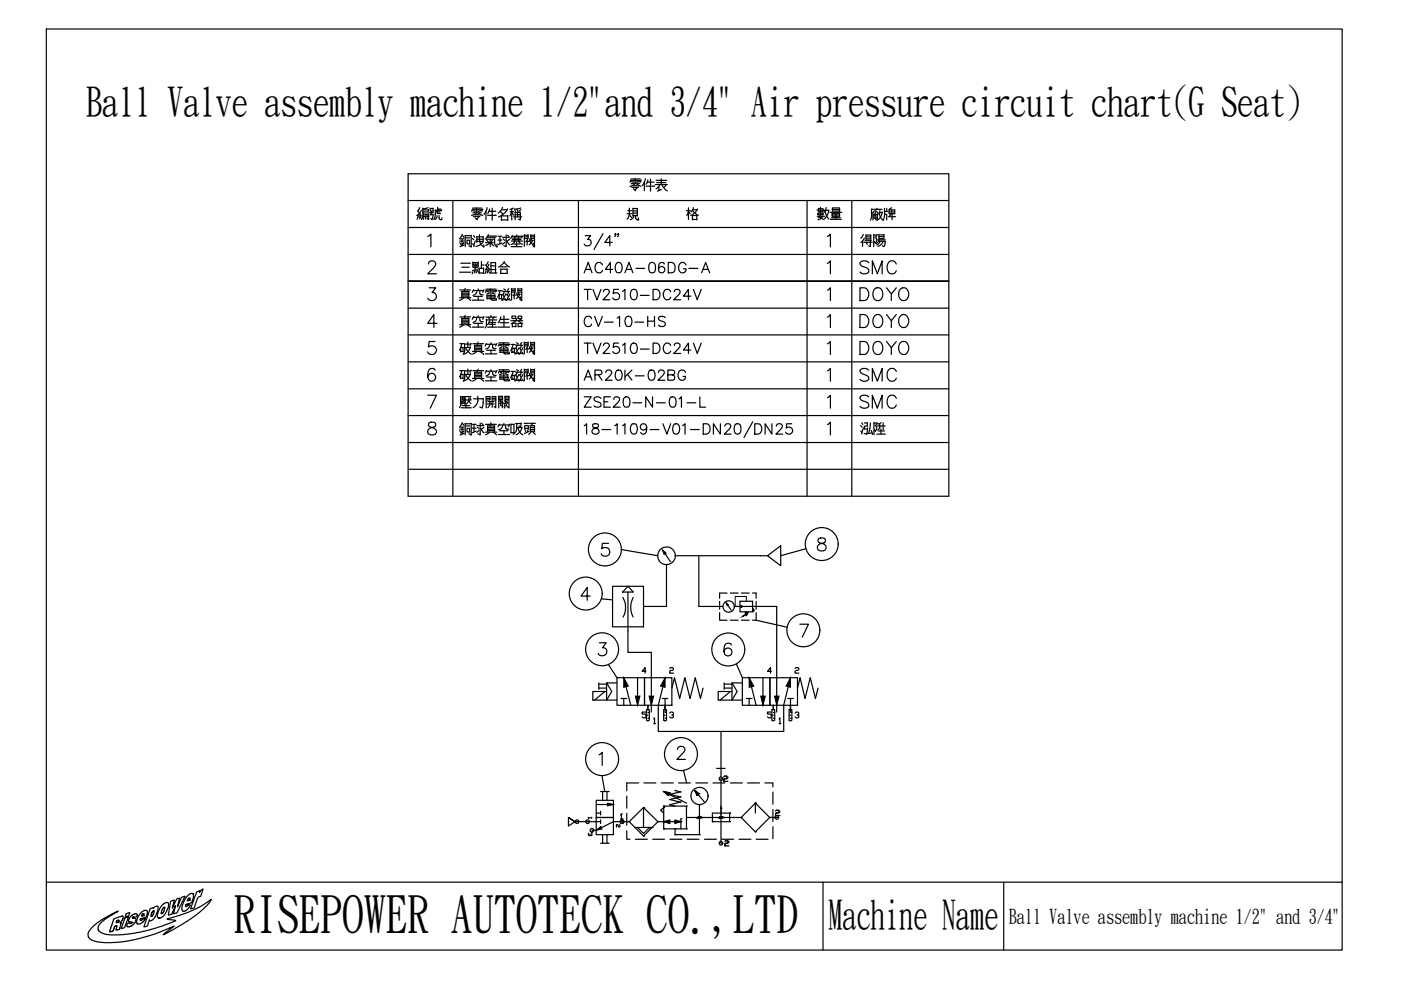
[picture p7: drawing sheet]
<svg xmlns="http://www.w3.org/2000/svg" width="297mm" height="210mm" viewBox="0 0 297 210" stroke-linecap="round" stroke-linejoin="round" font-family="sans-serif">
<path d="M9.8 6.2h274.8v195.2h-274.8z" fill="none" stroke="#000" stroke-width=".25"/>
<g fill="none" stroke="#000" stroke-width=".25">
<path d="M9.8 187h274.8M19.4 196.7l2.2-1.7 3.5-1.8-2.5 1.5-1.5 1.2-.3 .8v.4l.2 .4 1.6 .6 2.8 .1 2.8-.3 2.5-.5 3.3-.9 3.2-1.2v-.2l-1.8-.3 3.2-.9 2.5-1 1.7-.9 2-1.3-.9 1.2-2.7 2.4-2.8 1.8-3.7 2.1 2.2-1.8-4 1.6-2.8 .9-3.3 .7-3.1 .3-2.5-.1-1.5-.4-.6-.3-.4-.5v-.7zM24.1 194.9l.7-.3a1.24 1.24 0 0 1 1.2-.3v.6l-.6 .8a.6 .6 0 0 1 0 .8v.5l-.8 .2 .2-.9-.4 .1-.4 1-.3 .1a.28 .28 0 0 1-.2 .1 .28 .28 0 0 1-.3-.2zM24.8 195.2a.23 .23 0 0 1 .4-.1 .23 .23 0 0 1-.1 .4 .24 .24 0 0 1-.2 .1 .24 .24 0 0 1-.3-.1zM25.6 195.7h.1M26.5 194.6l.8-.3-.9 2.4-.7 .2zM26.8 193.7l.7-.2-.2 .7-.8 .3zM27.8 194.2l.9-.4a.36 .36 0 0 1 .4 .3 .36 .36 0 0 1-.4 .4h-.3a.17 .17 0 0 0-.2-.1 .17 .17 0 0 0 0 .3h.1a.46 .46 0 0 1 .5 .3 .46 .46 0 0 1-.1 .6l-.3 .3-.8 .5-.5 .1-.2-.2a.55 .55 0 0 1 .7-.6 .2 .2 0 0 0 .3 0 .2 .2 0 0 0 0-.3 .2 .2 0 0 0-.3 .1 .43 .43 0 0 1-.4-.4 .43 .43 0 0 1 .2-.4zM28 195.6h.1M29.9 193.5l.8-.5a.64 .64 0 0 1 .6 .4 .64 .64 0 0 1-.1 .7l-.3 .4-.9 .2a.23 .23 0 0 0-.3 .2 .23 .23 0 0 0 .2 .3 .23 .23 0 0 0 .2-.2l.7-.3-.3 .6-.7 .5-.5 .1-.3-.1v-.4l.1-.7zM30.2 193.8a.24 .24 0 0 1 .4 .2 .24 .24 0 0 1-.3 .2h-.3zM30.4 194.1h.1"/>
<path d="M31.2 193.9h.1M31.8 192.7l.7-.3v.2l.6-.5 .3 .1a3.4 3.4 0 0 1-1.5 3.1l-.2-.3-.5 1.4-.7 .1zM32.5 193.1h.1l.1 .3-.4 .7a.21 .21 0 0 1-.3 .2 .21 .21 0 0 1 0-.4zM34.5 192.5h.1a.22 .22 0 0 1 .2-.2 .22 .22 0 0 1 .2 .1 .22 .22 0 0 1-.1 .3l-.4 .9a.22 .22 0 0 1-.4 .1 .22 .22 0 0 1 .1-.4zM34.5 191.7l.7-.3h.4l.2 .4-.1 .6-.9 1.6-.7 .6-.5 .1-.2-.3v-.8l.4-.8zM36.2 191.1l.8-.3-.5 1.7 1-1.9 .6-.2-.5 1.8 .9-1.9 .7-.3-1.7 3.6-.7 .1 .4-1.7-.8 1.9-.7 .1zM39.8 189.9l.6-.4 .4-.1 .2 .3v.5l-.4 1.2-1.2 .4a.22 .22 0 0 0 0 .4 .22 .22 0 0 0 .4-.2 .24 .24 0 0 1 .4-.1 .24 .24 0 0 1 0 .3l-.7 .9-.4 .1-.4-.1-.2-.5 .2-.8 .5-1.1zM40 190.4a.24 .24 0 0 1 .3 .3 .24 .24 0 0 1-.3 .2l-.3 .1zM40.2 190.9h.1M40.9 189.5h.1M41.7 189.1l.7-.3-.1 .4 .2-.3 .6-.4-.7 1.6a.84 .84 0 0 0-.7 .8l-.5 1.6-.8 .2zM174.5 187v14.4"/>
<path d="M212.8 187v14.4"/>
</g>
<!-- layer: 1 -->
<g fill="none" stroke="#000" stroke-width=".25">
<path d="M140.5 116.6l1.7 2.5M141.3 119.7v8.9h-4.9M143.2 117.8h19.5M148.2 117.8v10.8h5.1M162.7 117.8l2.8-2.1v4.2zM129.9 124.3h6.5v8.6h-6.5zM132.1 126.7a4.3 4.3 0 0 1 0 4.1M133.1 124.3l1.2 1.2h-2.3zM133.1 125.5v12.8h5v12.7M134.2 126.7a4.5 4.5 0 0 0 0 4.1M152.6 129.9v1.6h1.5M152.6 127.5v1.7"/>
<path d="M154 127.8l1 1.6M154.1 125.7h-1.5v1.1M154.9 125.7h1.6M154.9 131.5h1.6M155.7 128.6h9v22.4M156.9 127.5h2.7v2.2h-2.7zM157.2 125.7h1.6M157.2 131.5h1.6M157.3 128.4l-.4 .2 .4 .2M158.2 129.7l-.2 .1 .5 .1-.5 .1 .5 .1-.5 .1 .5 .1-.5 .1 .2 .2M158.7 129.9l-1.3 .8M159.6 125.7h.7v1.1"/>
<path d="M159.6 129.1l.3 .3-.3 .3zM160.3 129.9v1.6h-.7M160.3 127.5v1.7M127 144.8v1.3M127 145h1.6M127 145.9h1.6M128.2 146.6l-2.1 1.8M128.6 144.8v3.6h2.2M130.8 143.7h5.9v5.8h-5.9zM130.8 144.8h-2.2l1.1 1.8-1.1 1.8h-2.9v-1.8h2.9M131.7 148.1h.5v1.4M132.2 143.7l1.5 5.8"/>
<path d="M132.3 148.1h.6M135.2 143.7v5.8M136.7 143.7h5.8v5.8h-5.8zM137.1 150.5h.6v2.2l-.3 .2-.3-.2zM137.1 151.7h.3M137.4 149.5v1M137.4 151.1h.3M137.4 152.3h.3M140.4 148.1h.6v2.9M140.7 150.5h.6v2.2l-.3 .2-.3-.2zM140.7 151.7h.3M141 148.1h.6"/>
<path d="M141 143.7l-1.4 5.8v5.6h26.6v-5.6l1.4-5.8M141 151.1h.3M141 152.3h.3M142.5 145.9l.5-2.2 1.1 4.4 1.1-4.4 1.1 4.4 1.1-4.4 1.1 4.4 .6-2.2M152.9 155.1v7.8M153.5 145h1.7M153.5 145.9h1.7M153.5 144.8v1.3M154.9 146.6l-2.2 1.8M155.2 144.8v3.6h2.2M157.4 143.7h5.8v5.8h-5.8zM157.4 144.8h-2.2l1.1 1.8-1.1 1.8h-2.9v-1.8h2.9"/>
<path d="M158.2 148.1h.6v1.4M158.8 143.7l1.5 5.8M158.9 148.1h.6M161.8 143.7v5.8M163.2 143.7h5.9v5.8h-5.9zM163.7 150.5h.6v2.2l-.3 .2-.3-.2zM163.7 151.7h.3M164 151.1h.3M164 152.3h.3M164 149.5v1M167 148.1h.6v2.9M167.3 150.5h.6v2.2l-.3 .2-.3-.2z"/>
<path d="M167.3 151.7h.3M167.6 151.1h.3M167.6 152.3h.3M167.6 148.1h.6M169.1 145.9l.5-2.2 1.1 4.4 1.1-4.4 1.1 4.4 .5-2.2M120.5 173.3v1.8l1.4-.9-1.4-.9 1.4 .9h.4M122 174.2h2.6M126.4 173.3h3.6v3.7h-3.6zM126.4 169.7h3.6v3.6h-3.6zM126.4 172.4h.9M126.4 170.6h3.6M127.3 173.8v.4h-.9"/>
<path d="M127.3 172v.8M127.3 178.8h1.9M127.3 167.8h1.9M127.3 174.3v.3M127.8 167.8v1.9M127.8 177v1.8M128.7 167.8v1.9M128.7 177v1.8M130 174.2l-3.6 1.8M131.7 172.6h.1M131.7 172.6l-.1 .2M131.7 172.6v1.1"/>
<path d="M132.9 176.1v1.8h.7M132.9 168.8v2.5M132.9 172.4v2.6M134.6 175.4h3.7M134.7 177.9h2.5M135.2 175.4l1.2 1.3 1.4-1.3M135.4 166h-2.5v1.7M136.4 177.3h.1M136.4 171.2h.1M136.4 175.4h.1M136.4 171.2l-3 3 3 3.1M136.4 171.2v4.2"/>
<path d="M136.4 171.2l3.1 3M136.5 166h2.6M138.3 175.4h.1M138.4 177.9h2.5M139.5 174.2h.1M139.5 174.2h1.2M139.5 174.2l-3.1 3.1M140.1 171.8h.1M140.1 171.8l.6 .6M140.2 166h2.5M140.7 174.2h3.7M140.7 171.2h.1"/>
<path d="M140.7 167.8l4.9 2.5M140.7 167.8h.1M140.7 174.2h.1M140.7 175.7h.1M140.7 170.9h.1M140.7 171.2l-.6 .6M140.7 170.9h4.8M140.7 167.8l.9 .8M140.7 167.8l1.2 .3M140.7 175.7h4.8M140.7 174.2l1.2 .3M140.7 170.9v4.8"/>
<path d="M141.6 168.6h.1M141.9 173.9h.1M141.9 174.5h.1M141.9 173.9l-1.2 .3M141.9 173.9v.6M141.9 168.1h.1M141.9 168.1l-.3 .5M142 169.5h.1M142 168.4h.1M142 170.6h.1M142 169.5l2.2 .6M142 168.4l2.2 .6"/>
<path d="M142 170.6l1.1 .3M142 177.9h2.6M143.1 167.6h.1M143.1 175.7h.1M143.1 174.5h.1M143.1 173.9h.1M143.1 177h.1M143.1 167.6l1.1 .3M143.1 173.9v.6M143.1 175.7v1.3M143.1 173.9l1.3 .3M143.1 177h5.2"/>
<path d="M143.8 166h2.6M144.2 169h.1M144.2 167.9h.1M144.2 170.1h.1M144.2 169l-2.2 .5M144.2 167.9l-2.2 .5M144.2 170.1l-2.2 .5M144.4 174.2h.1M144.4 173.6h.1M144.4 174.2l-1.3 .3M144.4 173.6v2.1M145.5 170.9h.1"/>
<path d="M145.5 173.3h10.1M145.5 175.7h.1M145.5 170.9v4.8M145.7 177.9h2.5M147.3 167.6h.1M147.3 167.6l.9 .7M147.3 167.6l.5 1M147.4 167.7l1.9 2.3M147.5 166h2.5M147.8 168.6h.1M148.2 168.3h.1M148.2 168.3l-.4 .3"/>
<path d="M148.3 173.3h.1M148.3 177h.1M148.3 170.6v6.4M149.4 177.9h2.5M151 174.2h.1M151 174.2h3.7M151.2 166h2.5M152.9 178.8h.1M152.9 171.4h.1M152.9 170.9v.5M152.9 165.1h.1M152.9 165.1v13.7"/>
<path d="M153 177.9h2.5M153.4 165.3h.1M153.4 165.7h.1M153.4 165.3v.4M153.4 165.7h.7M153.6 164.6h.1M153.6 165.1h.1M153.6 164.6l-.2 .2M153.6 164.6h.4M153.6 165.1h.4M153.6 165.1l-.2 .2M153.7 179h.1"/>
<path d="M153.7 179.3h.1M153.7 179v.3M153.7 179.3h.6M153.8 178.2h.1M153.8 178.8h.1M153.8 178.2l-.1 .2M153.8 178.2h.4M153.8 178.8h.4M153.8 178.8l-.1 .2M154 164.6h.1M154 165.1h.1M154 164.6l.1 .2"/>
<path d="M154.1 164.8h.1M154.1 164.9h.1M154.1 165.7h.1M154.1 164.8v.1M154.1 164.9l-.1 .2M154.2 178.2h.1M154.2 178.8h.1M154.2 178.2l.1 .2M154.3 178.4h.1M154.3 178.6h.1M154.3 179.3h.1M154.3 178.4v.2"/>
<path d="M154.3 178.6l-.1 .2M154.7 172.4h.1M154.7 174.2h.1M154.7 172.4h-3.7v1.8M154.7 172.4v1.8M154.9 166h2.5M155.6 173.3h.1M155.6 173.3h1.5M156.7 177.9h2.5M157.1 173.3h.1M157.1 173.3l3 3.1M158.5 166h2.5"/>
<path d="M160.1 176.4h.1M160.1 170.3h.1M160.1 170.3l3.1 3M160.1 170.3v2.1M160.1 170.3l-3 3M160.3 177.9h2.6M162 173.3h.1M162.2 166h1.7v.8M163.2 173.3h.1M163.2 173.3l-3.1 3.1M163.2 173.3h1.5M163.9 168v2.5"/>
<path d="M163.9 171.6v2.6M163.9 175.3v2.5M164.4 172.5h.1M164.4 172.9h.1M164.4 172.5v.4M164.4 172.9h.7M164.6 171.8h.1M164.6 172.4h.1M164.6 172.4h.3M164.6 171.8l-.2 .2M164.6 171.8h.3M164.6 172.4l-.2 .1"/>
<path d="M164.7 173.3h.1M164.9 171.8h.1M164.9 172.4h.1M164.9 171.8l.2 .2M165.1 172h.1M165.1 172.2h.1M165.1 172.9h.1M165.1 172v.2M165.1 172.2l-.2 .2"/>
<circle cx="141.3" cy="117.8" r="1.87"/>
<circle cx="154.5" cy="128.6" r="1.21"/>
<circle cx="148.3" cy="173.3" r=".25"/>
<circle cx="148.3" cy="168.8" r="1.81"/>
<circle cx="152.8" cy="173.3" r=".24"/>
</g>
<!-- layer: CONNECTIONS -->
<g fill="none" stroke="#000" stroke-width=".25">
<circle cx="122.3" cy="174.2" r=".38"/>
<circle cx="152.9" cy="178.8" r=".39"/>
<circle cx="152.9" cy="165.1" r=".39"/>
<circle cx="164.7" cy="173.3" r=".38"/>
</g>
<!-- layer: 1 -->
<g fill="#000" stroke="#000" stroke-width=".21">
<path d="M140.5 116.6l.7 .7-.4 .2zM154 127.8l.4 .4-.2 .2zM157.4 130.7l.3-.3zM132.2 143.7l1 1.8-1 .2zM134.7 147.6h1l-.5 1.9zM137.6 147.6h1l-.5 1.9zM141 143.7v2l-1-.2zM158.8 143.7l1 1.8-1 .2zM161.3 147.6h1l-.5 1.9zM164.2 147.6h1l-.5 1.9zM167.6 143.7v2l-.9-.2zM126.4 176l1-.8 .2 .6z"/>
<path d="M128.8 170.3l1.2 .3-1.2 .3zM140.7 167.8l1.2 .3-.3 .5zM140.7 174.2l1.2-.3v.7zM143.1 173.9l1.3 .3-1.3 .4zM147.3 167.6l.9 .7-.4 .3zM148 173.3h.5l-.4 .2zM148.1 173.2h.4l-.5 .1zM148.1 173.2h.4zM148 173.3l.5-.1v.1zM152.6 173.3h.5l-.4 .2zM152.7 173.5h.3zM152.6 173.3l.4-.1 .1 .1z"/>
<path d="M152.7 173.5l.4-.2-.1 .2z"/>
<path d="M148.1 173.5h.4zM148.1 173.5l.4-.2v.2z"/>
<path d="M152.7 173.2l-.1 .1 .4-.1zM152.7 173.2h.3z"/>
</g>
<g fill="none" stroke="#000" stroke-width=".25">
<path d="M131.7 116.5l7.7 1.3M170.9 116.3l-5.4 1.5M127.5 127l2.4 .2M160.3 131.5l6.6 1.5M129 140.9l1.8 2.8M156.1 140.8l1.3 2.9M127.6 164.5l.6 3.3M144.9 163.3l.7 2.7"/>
<circle cx="128.2" cy="116.5" r="3.5"/>
<circle cx="174.2" cy="115.4" r="3.5"/>
<circle cx="124.2" cy="125.8" r="3.5"/>
<circle cx="127.7" cy="137.7" r="3.5"/>
<circle cx="154.4" cy="137.7" r="3.5"/>
<circle cx="170.3" cy="133.6" r="3.5"/>
<circle cx="144.4" cy="159.9" r="3.5"/>
<circle cx="127.7" cy="160.9" r="3.5"/>
</g>
<g fill="none" stroke="#000" stroke-width=".25">
<path d="M86.5 36.8h114.7v68.4h-114.7zM86.5 53.9h114.7M86.5 48.2h114.7M86.5 42.5h114.7M96 42.5v62.7M102.9 51.4h1.7M102.9 56.2l.5 .5M103.1 50.7h1.8M103.2 50.9l.3 .4M103.3 50.3h1.8M103.4 45.6h1.8M103.5 50.1h1.8"/>
<path d="M103.5 55.5l-.5 .7M103.5 57.3l.2 .5M103.6 56.8l.2 .4M103.6 49.7l-.7 1M103.7 56l-.7 1.1M103.7 44.8h1.4M103.7 57l-.8 .2M103.8 57.9h1.6M103.8 44.3l-.4 .9M103.9 51.5l.8 .6M103.9 51.4l-.9 .6M103.9 50.8v1.5"/>
<path d="M104.1 55.7h1M104.1 55.6v2.3M104.1 57.2h1M104.1 56.4h1M104.4 44.1v2.6M104.4 50.9l-.3 .4M104.9 50.6v.8M104.9 51.4l.1 .6 .4 .3v-.6M105.1 55.6v2.3M105.6 50.1h.8M105.6 50.9h.8M106 50.1v1.6"/>
<path d="M106.1 44.8l.6 .6M106.2 57v1h1.3v-1M106.2 57.1h1.3M106.2 56.6h1.3M106.3 45.6v1.2M106.3 46.6h1.4M106.3 45.8h1.4M106.3 44.5h1.2M106.4 51.5l-.8 .4M106.5 44l-.3 .6-.6 .6M106.6 50.3h1.5M106.7 50.6l.3 .4"/>
<path d="M106.9 55.5l.5 .7 .7 .4M106.9 55.5l-.5 .7-.7 .4M107.1 51.4l-.5 .4M107.3 49.8v2.5l-.5-.2M107.4 50.9l.3 .6 .4 .4M107.6 44.3l-.6 .8-1.3 .9M107.7 45.6v1.2M107.7 49.9l.2 .2M108 50.7l-.4 .4M108.1 44.9h.8M108.4 52.3h2.3M108.4 51.1h2.4"/>
<path d="M108.5 45l-.4 .8M108.5 44.3v2.3M108.5 45l.4 .6M108.5 50.1h2.3M108.6 50.8h1.8M108.6 50l-.3 .6M108.7 50.5h1.7M108.9 44.1l-.8 .3M108.9 46h1.7M109 51.7h1.2M109.1 44.4l.2 .4M109.1 50.1a1.49 1.49 0 0 1-.2 1.5l-.5 .2"/>
<path d="M109.2 45v1.6M109.2 45.1h1.1M109.2 45.5h1.1M109.5 51.4v.9M109.6 49.8v.3M109.6 44.3l.2 .4M109.7 44.9v1M109.9 50.1v1l.4 .5 .5 .2M110.3 45v1.6l-.4-.1M110.4 44.1l-1.3 .2M110.4 44.5l-.4 .3M110.9 50.1l-.4 .4"/>
<path d="M111.2 49.8v2.5M111.2 49.9h.8M111.2 50.6h.8M111.2 50.2h.8M111.8 51.1v.9M111.9 50.7l-.4 .6M112 49.8v.7M112.3 50.7a1.5 1.5 0 0 0 .8 1.2v-.3M112.5 49.9h.8M112.5 50.6h.8M112.5 50.2h.8M112.5 50.7l.3 .2"/>
<path d="M112.5 49.8v.7M112.8 51.1l-.6 .8M113.1 51l-1.3 .2M113.3 49.8v2.6l-.4-.3M122.6 42.5v62.7M124.1 50h1.1l-.6 .8a.71 .71 0 0 1 .8 .8 .71 .71 0 0 1-1 .5l-.3-.1-.2-.3M127.8 49.5l-1.9 3.4M171.1 42.5v62.7M175.4 55.9l.7-.6v2.8M180.6 42.5v62.7M201.2 59.6h-114.7h114.7M86.5 76.7h114.7"/>
<path d="M86.5 71h114.7M86.5 65.3h114.7M91 61h1.4l-.8 1a.88 .88 0 0 1 1 1 .88 .88 0 0 1-1.2 .7l-.4-.1-.3-.4M92.2 72.4h-1.2l-.2 1.2a.97 .97 0 0 1 1.5 0 .97 .97 0 0 1-.2 1.5 .97 .97 0 0 1-1.4-.5M92.2 78.5a.79 .79 0 0 0-1.1-.3 1.57 1.57 0 0 0 .4 2.6 .84 .84 0 0 0 .9-.8 .84 .84 0 0 0-.8-.9 .84 .84 0 0 0-.9 .8M92.7 68.6h-2l1.3-1.9v2.7M97.5 63.1h2.3M97.5 68.8h2.3M97.5 61.5h2.3M97.5 67.2h2.3M97.5 72.9h.8M97.5 78.6h.8"/>
<path d="M97.7 73.6v1M97.7 79.3v1M97.7 73.7h.5M97.7 74.5h.5M97.7 79.4h.5M97.9 72.9l-.5 1.3M97.9 78.5l-.5 1.4M97.9 63.1v-1.3h1.5v1.3M97.9 62.8h1.5M97.9 62.5h1.5M97.9 62.2h1.5M97.9 67.5v1.3"/>
<path d="M97.9 67.5h1.5M97.9 68.5h1.5M97.9 68.2h1.5M97.9 67.9h1.5M98.2 73.6v1M98.2 79.3v1M98.2 63.2l-.8 .5M98.2 68.8l-.8 .6M98.5 72.9v1.3M98.5 73h1.3M98.6 74.2l-.4 .9M98.6 61.1l-.2 .7"/>
<path d="M98.6 66.9l-.2 .6M98.7 73.7h1M98.7 79.4h1M98.8 73.9l.5 .7 .6 .5M98.8 79.5l.5 .7 .6 .6M99.1 63.2l.7 .5M99.1 68.9l.7 .5M99.2 72.5v1.2M99.2 78.2v1.2M99.4 67.5v1.3M99.7 73.6a2.05 2.05 0 0 1-1.3 1.5M99.7 79.2a2.05 2.05 0 0 1-1.3 1.6"/>
<path d="M99.8 78.6h-1.3v1.5l-.3 .7M99.9 72.8l-.2 .5M99.9 78.5l-.2 .5M100.2 63.6h2.4M100.2 69.4h2.4M100.2 74.5h2.4M100.2 72.9h2.3M100.2 78.6h2.3M100.3 61.6h2.2M100.3 67.3h2.2M100.4 61.4l-.3 .6M100.4 67.1l-.3 .6"/>
<path d="M100.5 62.8h1.8M100.5 68.6h1.8M100.6 73.2v1.3M100.6 73.2h1.5M100.6 74.2h1.5M100.6 73.9h1.5M100.6 73.5h1.5M100.6 78.9v1.3M100.6 78.9h1.5M100.6 79.9h1.5M100.6 79.6h1.5M100.6 79.3h1.5"/>
<path d="M101 74.6l-.8 .5M101.1 61.8a.91 .91 0 0 1-.8 .8M101.1 67.5a.91 .91 0 0 1-.8 .8M101.4 61.3v.3M101.4 62.8v.8M101.4 66.9v.4M101.4 68.6v.8M101.4 72.5l-.3 .7M101.4 78.2l-.3 .7M101.7 61.8v.4M101.7 67.5v.4M101.8 62.2l.2 .3"/>
<path d="M101.8 67.9l.2 .3M101.8 74.6l.8 .6M102 62.5h.4M102 68.2h.4M102.1 73.2v1.3M102.1 78.9v1.3M102.6 61.4l-.2 .6M102.6 67.1l-.2 .6M102.9 75h2.4M103 61.3h2.2M103 67.2h2.2M103.1 61.7h2.1"/>
<path d="M103.1 73h2.1M103.1 78.7h2.1M103.1 67.7v1M103.1 67.8h2.2M103.1 61.5l-.2 .5M103.1 72.8l-.2 .6M103.1 78.5l-.2 .6M103.2 68.7l-.3 .8M103.2 74.3h1.8M103.2 79.9h1.8M103.3 63.4v-.8h1.6v.8M103.3 63.3h1.6"/>
<path d="M103.3 63h1.6M103.3 61.8l.4 .1M103.4 69.4h2M103.5 67.3l.3 .4M103.6 68.4h1.5M103.7 68.8h1.3M103.8 62.2l-.6 .1M103.8 68l-.4 .8M103.8 73.2a.91 .91 0 0 1-.8 .8M103.8 78.9a.91 .91 0 0 1-.8 .8M104.1 61.3v2.1M104.1 66.9v.3"/>
<path d="M104.1 72.7v.3M104.1 74.3v.7M104.1 78.4v.3M104.1 79.9v.8M104.1 63.3l.3 .3M104.4 62.2l.5 .1M104.4 67.9v1.5M104.4 73.2v.4M104.4 78.9v.4M104.5 73.6l.3 .3M104.5 79.3l.3 .3M104.7 73.9h.5"/>
<path d="M104.7 79.6h.5M104.8 67.2l-.4 .5M104.9 61.8l-.5 .2M105.2 63.3v.3h-.8M105.3 61.5l-.2 .4M105.4 72.8l-.3 .6M105.4 78.5l-.3 .6M105.6 61.7h.9M105.6 69.4h2.5M105.7 72.7h2.2M105.7 78.4h2.2M105.8 63.3v-.8h.5v.8l-.5 .1"/>
<path d="M105.8 73h2.2M105.8 78.8h2.2M105.9 73l-.2 .4M105.9 78.6l-.2 .5M106 68.4h1.8M106 74.8v-.8h1.7v.8M106 74.7h1.7M106 74.4h1.7M106 79.7h1.7M106 79.7v.7M106 73.2l.4 .1M106 78.9l.4 .2"/>
<path d="M106 61.6l-.5 1.4M106 67.7h1.9M106.2 67.2l-.2 .7-.4 .5M106.3 63.3v.1M106.5 73.5l-.6 .3M106.5 79.3l-.6 .1M106.6 62.4l.3 .5M106.6 61.8h1.5M106.8 72.7v2.1M106.8 78.4v2.1M106.8 61.3l.4 .2M106.8 66.9v2.4"/>
<path d="M106.9 61.7l-.3 .8M107 63.3l.3 .4M107.1 73.5l.6 .3M107.1 79.3l.6 .1M107.2 63.5l-.8 .1M107.2 62.3l-.8 1.3M107.4 62.4l.4 .5M107.6 73.2l-.5 .2M107.6 78.9l-.5 .2M107.7 79.7v.7M107.9 61.8l-.3 .7M107.9 61.2l-.3 .4"/>
<path d="M107.9 63.3l.3 .4M108 74.7v.3h-.9l-.3-.2M108 73l-.2 .3M108 78.6l-.2 .4M108.1 62.3l-.7 1.3 .6-.1M108.3 68h2.5M108.3 73h.9M108.3 78.8h.9M108.5 61.1v2.5M108.5 61.6h.7M108.5 61.3h.7M108.5 61.9h.7"/>
<path d="M108.5 67h.8v.5h-.8zM108.5 74.7v-.9h.6v.9l-.6 .1M108.6 68.6v.7M108.6 69.2h.7M108.7 68.6h.7v.7M108.8 73l-.6 1.4M108.8 78.7l-.6 1.4M109 62.5v.9M109.1 74.7v.1M109.2 62l-.4 .7M109.2 61.1v.8M109.3 73.8l.3 .5"/>
<path d="M109.3 79.5l.3 .5M109.3 73.2h1.5M109.3 78.9h1.5M109.5 72.7l.4 .3M109.5 78.4l.4 .2M109.6 62.1a1.5 1.5 0 0 0 .8 1.2M109.6 67.6l-.5 .7-.7 .4M109.6 73.1l-.2 .8M109.6 78.8l-.2 .8M109.8 74.6l.2 .5M109.8 61.6h.8M109.8 61.3h.8"/>
<path d="M109.8 61.9h.8M109.8 62.1l.3 .2M109.8 61.1v.8M109.9 67h.7v.5h-.7zM109.9 68.6h.7M109.9 68.5v.8M109.9 68l.9 .6M109.9 69.2h.7M109.9 74.9l-.8 .1M110 73.7l-.8 1.4M110 79.4l-.8 1.3M110.1 62.6l-.6 .7"/>
<path d="M110.2 73.8l.3 .5M110.2 79.5l.3 .5M110.2 67.7l.3 .2M110.3 62.4l-1.2 .2M110.3 63v.3M110.6 73.2l-.3 .6M110.6 78.8l-.3 .7M110.6 61.1v2.7l-.4-.3M110.6 68.6v.7M110.6 72.6l-.3 .4M110.6 78.3l-.3 .4M110.7 74.6l.3 .5"/>
<path d="M110.8 74.9l-.8 .1M110.8 73.7l-.7 1.3M110.8 79.4l-.7 1.3M111.2 72.5v2.5M111.2 78.2v2.5M111.2 73h.8M111.2 72.7h.8M111.2 73.3h.8M111.2 78.7h.8M111.2 78.4h.8M111.2 79.1h.8M111.8 73.8v1"/>
<path d="M111.8 79.6v.8M111.9 73.4l-.4 .7M111.9 79.1l-.4 .7M112 72.5v.8M112 78.2v.8M112.3 73.5a1.5 1.5 0 0 0 .8 1.2v-.3M112.3 79.2a1.5 1.5 0 0 0 .8 1.2M112.5 72.5v.8M112.5 78.2v.8M112.5 73h.8M112.5 72.7h.8M112.5 73.3h.8"/>
<path d="M112.5 73.5l.3 .2M112.5 78.7h.8M112.5 78.4h.8M112.5 79.1h.8M112.5 79.2l.3 .2M112.8 73.9l-.6 .8M112.8 79.6l-.6 .8M113.1 73.8l-1.3 .2M113.1 79.5l-1.3 .2M113.3 73.4v1.8l-.4-.3M113.3 78.2v2.7l-.4-.3M113.3 72.5v.9"/>
<path d="M175.4 61.5l.7-.5v2.7M175.4 67.2l.7-.5v2.7M175.4 72.9l.7-.5v2.8M86.5 99.5h114.7M86.5 93.8h114.7M86.5 88.1h114.7M86.5 82.4h114.7M90.7 83.8h1.8l-1.3 2.7M91 89.6a.54 .54 0 0 0 .2 .9 1.23 1.23 0 0 1 1.3 1.2 .98 .98 0 0 1-1 .5 .98 .98 0 0 1-.8-.9 1.83 1.83 0 0 1 1.5-.9l.2-.5a1 1 0 0 0-1.4-.3zM97.5 91h.9M97.5 91.3l.3 .6M97.7 80.2h.5"/>
<path d="M97.7 90.6h.6M97.7 85.6l-.3 .8M97.8 86.5h2.1M97.9 85.5h.7M97.9 85.2h.7M98 84.3h.6v.5h-.6zM98 90.6v1.4l.3-.7M98 84.6h.6M98 89.8l.4 .5M98 86h1.6M98 89.6l-.6 1M98.4 85.6l.2 .1v-.7h-.7v.7"/>
<path d="M98.4 91.9l-.9 .3M98.6 89.8h1.3M98.6 89.8v2.4M98.8 84.8h1.1M98.8 85.7v.8M98.8 90.3h.8M99 90.8h.6v.8h-.6zM99.4 84.3v.7l-.5 .6M99.4 85l.4 .6M99.6 84.3l.2 .3M99.8 84.1l-2.1-.1v1.7M99.9 89.8v2.5l-.5-.3"/>
<path d="M100.1 90h.8M100.1 90.8h.8M100.2 80.2h2.4M100.4 84.6h2M100.5 90v1.6M101 91.4l-.9 .4M101 80.3l-.8 .5M101.1 90.2h1.5M101.2 90.6l.4 .3M101.3 84v.9M101.3 84.8a1.97 1.97 0 0 1-1 1.6M101.6 91.2l-.5 .5"/>
<path d="M101.7 86.3l.5 .2M101.8 89.7v2.5l-.5-.2M101.8 80.3l.8 .5M102 90.8l.2 .6 .5 .4M102.2 89.8l.2 .2M102.4 84.5v1.1l-.2 .9M102.6 90.6l-.5 .4M102.9 80.7h2.4M102.9 91.6h2.4M103 90h2.2M103.1 84.5h.8M103.3 85.7h1.5"/>
<path d="M103.4 90.3v1.3M103.4 90.3h1.5M103.4 91.3h1.5M103.4 91h1.5M103.4 90.6h1.5M103.4 85.1h1.3M103.7 91.7l-.8 .5M103.8 84.1l-.7-.1v2.5M103.8 85.1v.5M103.9 85.6l-.5 .8M103.9 84v.8h-.8M104.1 89.6l-.2 .7"/>
<path d="M104.4 85.1v1.3M104.4 84.5h.7M104.4 84v.8h.7M104.4 84.1l.7-.1v2.5l-.3-.3M104.5 91.6l.8 .6M104.9 90.3v1.3M105.7 92.1h2.3M105.7 84v2.5M105.7 84h.9M105.7 84.4h.9M105.8 90.1h2.2M105.9 89.9l-.3 .6"/>
<path d="M105.9 91.3h1.8M105.9 85l.4 .2M106 80.4h1.7M106 80.1h1.7M106.2 85.7v.3h.4M106.3 84.7l-.3 .4M106.5 90.3a.91 .91 0 0 1-.8 .8M106.6 84v.7h-.9M106.6 85.2l.1 .3M106.6 85.6v.6M106.6 86.1l-.1 .4M106.6 85.4l-.7 .1"/>
<path d="M106.6 85l-.5 .5M106.8 89.8v.3M106.8 91.3v.8M107 85l.3 .2M107 85.6v.9M107.1 84v.7h.8M107.1 84h.8M107.1 84.4h.8M107.2 90.3v.4M107.2 90.7l.2 .3h.5M107.3 84.7l-.2 .4M107.4 85.7v.3h-.4"/>
<path d="M107.5 85.2l.2 .3M107.6 85l-.5 .5M107.7 85.4l-.7 .1M107.9 84v2.5l-.4-.3M108 80.4v.3h-.9l-.3-.3M108.1 89.9l-.3 .6M108.3 91.8v-1.9l.7 .1v1.8M108.4 91.8h.6M108.5 80.4v-.8h.6v.8h-.6M109.1 80.4h.1M109.3 89.8h1.2M109.6 89.8v1"/>
<path d="M109.6 90.6h1.1M109.6 90.7a1.55 1.55 0 0 1-.8 1.4M109.8 80.4l.2 .4M109.9 90.8l.2 .7 .8 .7M109.9 80.6l-.8 .1M110.5 89.7l-.2 .9-.3-.3M110.7 80.4l.3 .4M110.7 90.6a2.1 2.1 0 0 1-1.3 1.6M110.8 80.6l-.8 .1M111.1 89.8h1M111.3 90.2h.7v.6h-.7zM111.3 91l.2 .5"/>
<path d="M112 91l-.2 .5M112.1 91.5l-.9 .4M112.3 89.8h1.2M112.4 90.6h.9M112.4 90.3h.9M112.4 90.2v1.4M112.4 91.5h.9M112.4 91.1h.9M112.6 91.6l-.5 .5M112.9 89.8l-.3 .4M113 91.6l.5 .5M113.1 80.1v.3"/>
<path d="M113.3 90.2v1.4M123.9 90.3l.5-.5v2.2M125.7 89.9a.5 .5 0 0 0 .2 .8 .78 .78 0 0 1 .9 .3 .78 .78 0 0 1 0 .9 .88 .88 0 0 1-1.3-.3 .86 .86 0 0 1 1.1-.9 .5 .5 0 0 0 .2-.8zM127.6 91.1h1.9M130.3 90.3l.6-.5v2.2M132 90.3l.5-.5v2.2M134 89.9a.71 .71 0 0 1 1 .4 1.11 1.11 0 0 1-.7 1.7 1.4 1.4 0 0 1-.3-2.1zM137.1 90.6a.68 .68 0 0 1-.9 .6 .68 .68 0 0 1-.3-1.1 .68 .68 0 0 1 1.1 0 1.51 1.51 0 0 1-.5 1.9l-.5-.1-.2-.2M137.8 91.1h1.9M140.5 89.8l.9 2.2 .8-2.2M143 89.9a.71 .71 0 0 1 1 .4 1.11 1.11 0 0 1-.7 1.7 1.4 1.4 0 0 1-.3-2.1zM144.7 90.3l.5-.5v2.2"/>
<path d="M146.4 91.1h1.9M149.1 89.8h.7a1.18 1.18 0 0 1 .8 1.1 1.18 1.18 0 0 1-.8 1.1h-.7zM152.7 89.8v2.2l-1.4-2.2v2.2M153.7 90.4l.2-.5 .2-.1 .6 .1a.51 .51 0 0 1 .1 .8l-1.2 1.3h1.4M156 89.9a.76 .76 0 0 1 1 .4 1.95 1.95 0 0 1-.2 1.6 .7 .7 0 0 1-1.1-.3 2.02 2.02 0 0 1 .3-1.7zM159.6 89.4l-1.9 3.4M160 89.8h.7a1.16 1.16 0 0 1 .8 1.1 1.16 1.16 0 0 1-.8 1.1h-.7zM163.7 89.8v2.2l-1.5-2.2v2.2M129 115.2h-1.3l-.1 1.1a.97 .97 0 0 1 1.5 0 .97 .97 0 0 1-.2 1.5 .97 .97 0 0 1-1.4-.4M173.6 114.2a.57 .57 0 0 0 .3 .9 1.1 1.1 0 0 1 1.2 1.2 .95 .95 0 0 1-1 .5 .95 .95 0 0 1-.8-.9 1.35 1.35 0 0 1 1.3-.8 .58 .58 0 0 0 .3-.9l-.4-.1zM125.1 126.4h-1.9l1.3-1.8v2.7M127.1 136.3h1.4l-.8 1a.88 .88 0 0 1 1 1.1 .88 .88 0 0 1-1.2 .6l-.4-.1-.3-.4"/>
<path d="M155.1 136.8a.79 .79 0 0 0-.8-.4 .79 .79 0 0 0-.7 .5 1.97 1.97 0 0 0 .3 2.1 .85 .85 0 0 0 1.2-.4 .85 .85 0 0 0-.6-1.2 .85 .85 0 0 0-1 .8M169.6 132.3h1.8l-1.3 2.8M143.6 158.9l.3-.5a.87 .87 0 0 1 1.3 .4l-.1 .5-1.6 1.7h1.8M127 160l.7-.5v2.8"/>
</g>
<!-- layer: 0 -->
<path d="M151.9 162.9h1.9M152.9 162.9v1.8" fill="none" stroke="#000" stroke-width=".25"/>
<!-- layer: TEXT -->
<path d="M136.9 151h-.8v.4h.7l.1 .2-.1 .6h-.4l-.3-.2M138.6 152.4l.2-.2v1.2M138.6 153.4h.4M142 141.7l.2-.2 .6 .2-.2 .4h-.4l-.2 .2v.4h.8M142 151.2l.2-.2h.4l.2 .4-.4 .2M142.6 151.6l.2 .2-.2 .4h-.4l-.2-.2M163.5 142.3h-.8l.7-.8v1.2M163.5 151h-.8v.4h.7l.1 .2-.1 .6h-.5l-.2-.2M165.2 152.4l.2-.2v1.2M165.2 153.4h.4M168.6 151.2l.2-.2h.4l.2 .2v.2l-.4 .2M169.2 151.6l.2 .2-.2 .4h-.4l-.2-.2" fill="none" stroke="#000" stroke-width=".25"/>
<!-- layer: 2 -->
<path d="M158.2 127.5v-1h-2.3v2.1" fill="none" stroke="#000" stroke-width=".21"/>
<text font-size="25.1" x="70.9" y="50.4">編號</text>
<text font-size="19.4" x="170" y="97.7">泓陞</text>
<text font-size="15" x="168.6" y="51.9">數量</text>
<text font-size="11.5" x="128.1" y="48.3">規 格</text>
<text font-size="10.8" x="49.6" y="197.4">RISEPOWER AUTOTECK CO.,LTD</text>
<text font-size="9.7" x="177.8" y="54.3">得陽</text>
<g font-size="8.6">
<text x="18.2" y="24.4">Ball Valve assembly machine 1/2&quot;and 3/4&quot; Air pressure circuit chart(G Seat)</text>
<text x="175.6" y="196.7">Machine Name</text>
</g>
<g font-size="6.2">
<text x="181" y="59.3">SMC</text>
<text x="181" y="64.9">DOYO</text>
<text x="181" y="76.6">DOYO</text>
<text x="181" y="82.2">SMC</text>
<text x="181" y="87.8">SMC</text>
</g>
<g font-size="5.7">
<text x="122.8" y="64.9">TV2510-DC24V</text>
<text x="181" y="70.6">DOYO</text>
</g>
<g font-size="5.3">
<text x="122.8" y="58.9">AC40A-06DG-A</text>
<text x="122.8" y="70.6">CV-10-HS</text>
<text x="122.8" y="76.2">TV2510-DC24V</text>
<text x="122.8" y="81.8">AR20K-02BG</text>
<text x="122.8" y="87.5">ZSE20-N-01-L</text>
</g>
<text font-size="4.3" x="213.9" y="195.6">Ball Valve assembly machine 1/2&quot; and 3/4&quot;</text>
<g font-size="4">
<text x="134.8" y="143.9">4</text>
<text x="167.2" y="143.9">2</text>
</g>
<g font-size="3.5">
<text x="123.5" y="178.5">3</text>
<text x="129.5" y="176.7">2</text>
</g>
<text font-size="2.6" x="123.5" y="174.6">1</text>
</svg>
